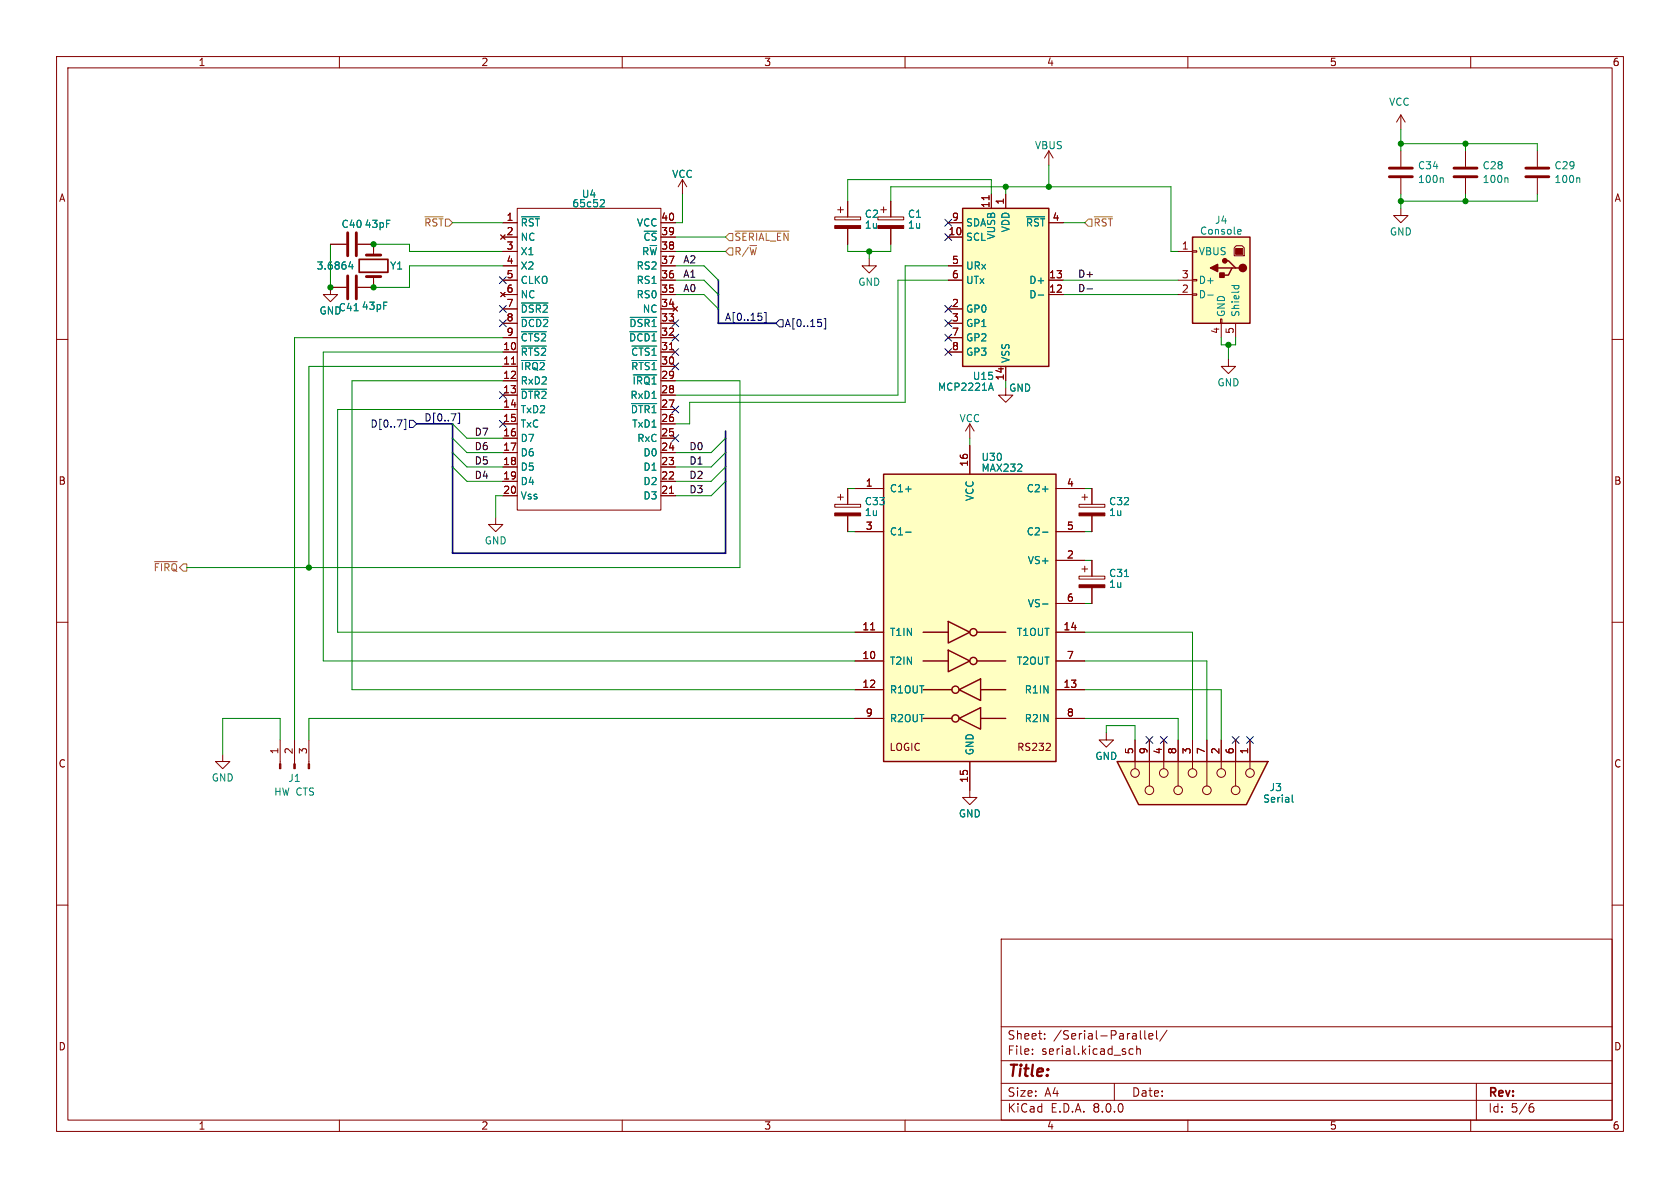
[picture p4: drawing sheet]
<svg xmlns="http://www.w3.org/2000/svg" width="297mm" height="210mm" viewBox="0 0 297 210" stroke-linecap="round" stroke-linejoin="round" font-family="sans-serif">
<g fill="none" stroke="#840000" stroke-width=".18">
<path d="M10 10h277v190h-277zM12 12h273v186h-273zM60 10v2M110 10v2M160 10v2M210 10v2M260 10v2M88.9 39.4h2.5M91.4 36.8h25.4v53.4h-25.4zM116.8 39.4h2.6M120.6 31.8l-.7 1.2M120.6 31.8v2.5"/>
<path d="M120.6 31.8l.8 1.2M185.4 26.7l-.7 1.2M185.4 26.7v2.5M185.4 26.7l.8 1.2M247.6 36.8v1.3h1.3l-1.3 1.3-1.2-1.3h1.2M247.6 20.3v2.6M247.6 26.7v2.8M247.6 31.5v2.8M247.6 20.3l-.7 1.3M247.6 20.3l.8 1.3M271.8 26.7v2.8M271.8 31.5v2.8"/>
<path d="M10 60h2M58.4 50.8v1.3h1.3l-1.3 1.2-1.3-1.2h1.3M88.5 41.5l.8 .8M88.5 51.7l.8 .8M88.9 41.9h2.5M88.9 44.5h2.5M88.9 59.7h2.5M88.9 57.2h2.5M88.9 54.6h2.5M88.9 52.1h2.5M88.9 49.5h2.5M88.9 47h2.5"/>
<path d="M89.3 41.5l-.8 .8M89.3 51.7l-.8 .8M116.8 41.9h2.6M116.8 44.5h2.6M116.8 59.7h2.6M116.8 57.2h2.6M116.8 54.6h2.6M116.8 52.1h2.6M116.8 49.5h2.6M116.8 47h2.6M119 54.2l.8 .8M119.8 54.2l-.8 .8"/>
<path d="M153.7 45.7v1.3h1.2l-1.2 1.3-1.3-1.3h1.3M285 60h2M88.9 62.2h2.5M88.9 64.8h2.5M88.9 67.3h2.5M88.9 69.9h2.5M88.9 72.4h2.5M88.9 74.9h2.5M88.9 77.5h2.5M90.4 64.4h.7M116.8 62.2h2.6M116.8 64.8h2.6"/>
<path d="M116.8 67.3h2.6M116.8 69.9h2.6M116.8 72.4h2.6M116.8 74.9h2.6M116.8 77.5h2.6M118.4 61.8h.7M217.2 63.5v1.3h1.2l-1.2 1.2-1.3-1.2h1.3M87.6 91.4v1.3h1.3l-1.3 1.3-1.2-1.3h1.2M88.9 80h2.5M88.9 82.6h2.5M88.9 85.1h2.5M88.9 87.6h2.5"/>
<path d="M116.8 80h2.6M116.8 82.6h2.6M116.8 85.1h2.6M116.8 87.6h2.6M118.4 87.2h.7M147.6 89.2h4.5v.5h-4.5zM148.1 87.9h1M148.6 87.4v1M149.9 86.4v2.8M149.9 91.2v2.8M190.8 89.2h4.5v.5h-4.5zM191.3 87.9h1"/>
<path d="M191.8 87.4v1M193 86.4v2.8M193 91.2v2.8M10 110h2M285 110h2M49.5 130.8v4.2M52.1 130.8v4.2M54.6 130.8v4.2M195.6 129.5v1.3h1.2l-1.2 1.3-1.3-1.3h1.3M10 160h2M285 160h2M177 166h108v32h-108z"/>
<path d="M60 198v2M110 198v2M160 198v2M177 194.5h108M177 191.5h108M177 187.5h108M177 181.5h108M182.5 186.3v.1M182.5 185.5v.1M184.7 183.6v.1M184.7 182.8v.1M197 191.5v3"/>
<path d="M200.3 185.5l-.4-.1-.3 .3v.4l.1 .2h.6M201 185.5l.2-.1 .3 .1 .1 .9M201 184.9v1.5M201.6 182.2v1.3l.2 .2M202.4 182.2v1.3l.2 .2M203.1 183.2l.7-.1-.1-.3-.4-.1-.2 .2 .1 .7h.5M204.5 182.2v1.3l.2 .2M206.3 182.1l-1.3 2M210 198v2M260 198v2M261 191.5v6.5M270.6 195.7h.3l.3 .3-.1 .5-.5 .1"/>
<path d="M271 195.1l-.4 .1"/>
</g>
<path d="M245.6 31.2h4.1M245.6 29.7h4.1M269.7 31.2h4.1M269.7 29.7h4.1" fill="none" stroke="#840000" stroke-width=".51"/>
<g fill="none" stroke="#008484" stroke-width=".18">
<path d="M92.2 38.3h3.2M106.3 35.3h.4l.2 .4-.8 .9h.8M255 31.4l.2 .2v.7M279.1 31.4l.2 .2v.7M92.2 58.6h4.4M92.2 56.1h4.7M92.2 53.6h4.7M111.3 58.6h4.8M111.4 56.1h4.7M92.2 61.2h4.4M92.2 63.7h4.1M92.2 68.8h4.4"/>
<path d="M111.6 71.3h4.5M111.7 61.2h4.4M111.7 63.7h4.4M111.9 66.3h4.2"/>
</g>
<g fill="#840000" stroke="#840000" stroke-width=".18">
<path d="M190.8 90.7h4.5v.5h-4.5z"/>
<path d="M54.5 135h.2v.9h-.2z"/>
<path d="M51.9 135h.3v.9h-.3z"/>
<path d="M49.4 135h.3v.9h-.3z"/>
<path d="M147.6 90.7h4.5v.5h-4.5z"/>
</g>
<path d="M156.2 83.8h30.5v50.8h-30.5z" fill="#ffffc2"/>
<g fill="none" stroke="#840000" stroke-width=".25">
<path d="M156.2 83.8h30.5v50.8h-30.5zM163.2 116.8h4.4M163.2 111.8h4.4M167.6 114.9l3.8 1.9-3.8 1.9zM167.6 109.9l3.8 1.9-3.8 1.9zM172.7 116.8h5.1M172.7 111.8h5.1M163.2 127h5.1M163.2 121.9h5.1M169.5 127l3.9-1.9v3.8zM169.5 121.9l3.9-1.9v3.8zM173.4 127h4.4"/>
<path d="M173.4 121.9h4.4"/>
<circle cx="172.1" cy="116.8" r=".63"/>
<circle cx="172.1" cy="111.8" r=".63"/>
<circle cx="168.9" cy="121.9" r=".63"/>
<circle cx="168.9" cy="127" r=".63"/>
</g>
<g fill="none" stroke="#840000" stroke-width=".18">
<path d="M147.6 38.4h4.5v.5h-4.5zM148.1 37.1h1M148.6 36.6v1M149.9 35.6v2.8M58.4 43.2h2.8M58.4 50.8h2.8M63.2 43.2h2.8v1.9M66 48.9v1.9h-2.8M149.9 40.4v2.8M171.4 78.7v5.1M151.1 86.4h5.1M151.1 94h5.1"/>
<path d="M186.7 86.4h5.1M186.7 99.1h5.1M186.7 94h5.1M193 99.1v2.8M151.1 116.8h5.1M151.1 111.8h5.1M153.9 111.3h.7M186.7 116.8h5.1M186.7 111.8h5.1M186.7 106.7h5.1M190.8 101.9h4.5v.5h-4.5zM191.3 100.6h1"/>
<path d="M191.8 100.1v1M193 103.9v2.8M39.4 133.4v1.2h1.2l-1.2 1.3-1.3-1.3h1.3M151.1 121.9h5.1M151.1 127h5.1M171.4 134.6v6.4h1.3l-1.3 1.2-1.2-1.2h1.2M184.9 132.7h.8M185.6 131.5v.4M186.7 121.9h5.1M186.7 127h5.1"/>
</g>
<path d="M62 46.2l-.3 .9h.7M62.3 46.7v.9M62.6 54.9h.7M160.1 86.5h1M160.1 94.1h1M184.3 86.5h1M184.3 94.1h1M184.3 106.8h1M198.8 101.9h.7" fill="none" stroke="#008484" stroke-width=".18"/>
<path d="M61.5 41.1v4.1M61.5 48.8v4M63 41.1v4.1M63 48.8v4M64.8 48.9h2.5M64.8 45.1h2.5" fill="none" stroke="#840000" stroke-width=".51"/>
<path d="M63.5 45.8h5.1v2.3h-5.1z" fill="none" stroke="#840000" stroke-width=".3"/>
<g fill="#840000" stroke="#840000" stroke-width=".18">
<path d="M190.8 103.4h4.5v.5h-4.5z"/>
<path d="M147.6 39.9h4.5v.5h-4.5z"/>
</g>
<path d="M210.8 41.9h10.2v15.3h-10.2z" fill="#ffffc2"/>
<path d="M210.8 41.9h10.2v15.3h-10.2zM215.3 47.4h2.5M216.5 46.1h.7l1.2 1.3h.7M218.4 47.4h-.6l-.6 1.2h-1.3" fill="none" stroke="#840000" stroke-width=".25"/>
<g fill="#840000" stroke="#840000" stroke-width=".25">
<path d="M214 47.4l1.3-.7v1.3z"/>
<path d="M215.6 48.3h.8v.7h-.8z"/>
<circle cx="219.7" cy="47.4" r=".63"/>
<circle cx="216.5" cy="46.1" r=".38"/>
</g>
<path d="M218.4 43.9h1.3v1.1h-1.3z" fill="#840000" stroke="#840000" stroke-width=".18"/>
<path d="M208.3 44.5h2.5M208.3 52.1h2.5M208.3 49.5h2.5M210.8 51.9h.8v.3h-.8zM210.8 49.4h.8v.3h-.8zM210.8 44.3h.8v.3h-.8zM215.8 56.4h.2v.8h-.2zM215.9 57.2v2.5M218.2 43.8l.4-.4h1l.4 .4v1.4h-1.8zM218.4 57.2v2.5" fill="none" stroke="#840000" stroke-width=".18"/>
<path d="M213.5 52.2h1M217.7 50.5h1.3M218.2 50.5v.3M219 50.5v.3M219 40.6h.3l.1 .3-.6 .1M219.3 41.3l-.3 .1" fill="none" stroke="#008484" stroke-width=".18"/>
<path d="M197.5 134.6h26.7l-3.9 7.6h-19z" fill="#ffffc2"/>
<g fill="none" stroke="#840000" stroke-width=".18">
<path d="M200.7 130.8v5.1M203.2 130.8v8.1M205.7 130.8v5.1M208.3 130.8v8.1M210.8 130.8v5.1M213.4 130.8v8.1M215.9 130.8v5.1M218.4 130.8v8.1M221 130.8v5.1"/>
<circle cx="200.7" cy="136.7" r=".76"/>
<circle cx="203.2" cy="139.7" r=".76"/>
<circle cx="205.7" cy="136.7" r=".76"/>
<circle cx="208.3" cy="139.7" r=".76"/>
<circle cx="210.8" cy="136.7" r=".76"/>
<circle cx="213.4" cy="139.7" r=".76"/>
<circle cx="215.9" cy="136.7" r=".76"/>
<circle cx="218.4" cy="139.7" r=".76"/>
<circle cx="221" cy="136.7" r=".76"/>
</g>
<path d="M197.5 134.6h26.7l-3.9 7.6h-19z" fill="none" stroke="#840000" stroke-width=".25"/>
<path d="M228.4 140.5v1.1l.2 .2" fill="none" stroke="#008484" stroke-width=".18"/>
<path d="M170.2 36.8h15.2v28h-15.2z" fill="#ffffc2"/>
<path d="M170.2 36.8h15.2v28h-15.2z" fill="none" stroke="#840000" stroke-width=".25"/>
<g fill="none" stroke="#840000" stroke-width=".18">
<path d="M88.9 39.4h2.5M116.8 39.4h2.6M149.9 35.6v2.8M155.2 38.4h4.6v.5h-4.6zM155.7 37.1h1M156.2 36.6v1M157.5 35.6v2.8M167.6 39.4h2.6M174.8 34.6v.7M175.3 34.3v2.5M177.8 34.3v2.5M185.4 39.4h2.6"/>
<path d="M259.1 26.7v2.8M259.1 31.5v2.8M58.4 43.2h2.8M58.4 50.8h2.8M63.2 43.2h2.8v1.3M66 49.5v1.3h-2.8M88.5 41.5l.8 .8M88.5 51.7l.8 .8M88.9 41.9h2.5M88.9 52.1h2.5M88.9 49.5h2.5M88.9 54.6h2.5"/>
<path d="M88.9 57.2h2.5M88.9 47h2.5M88.9 59.7h2.5M88.9 44.5h2.5M89.3 41.5l-.8 .8M89.3 51.7l-.8 .8M116.8 41.9h2.6M116.8 52.1h2.6M116.8 49.5h2.6M116.8 54.6h2.6M116.8 57.2h2.6M116.8 47h2.6"/>
<path d="M116.8 59.7h2.6M116.8 44.5h2.6M119 54.2l.8 .8M119.8 54.2l-.8 .8M149.9 40.4v2.8M157.5 40.4v2.8M167.6 41.9h2.6M167.6 49.5h2.6M167.6 54.6h2.6M167.6 57.2h2.6M167.6 47h2.6M167.6 59.7h2.6"/>
<path d="M185.4 52.1h2.6M185.4 49.5h2.6M88.9 62.2h2.5M88.9 64.8h2.5M88.9 67.3h2.5M88.9 69.9h2.5M88.9 72.4h2.5M88.9 74.9h2.5M88.9 77.5h2.5M90.4 64.4h.7M116.8 62.2h2.6M116.8 64.8h2.6"/>
<path d="M116.8 67.3h2.6M116.8 69.9h2.6M116.8 72.4h2.6M116.8 74.9h2.6M116.8 77.5h2.6M118.4 61.8h.7M167.6 62.2h2.6M171.4 74.9l-.7 1.3M171.4 74.9v2.6M171.4 78.7v5.1M171.4 74.9l.8 1.3M177.8 68.6v1.3h1.3l-1.3 1.2-1.3-1.2h1.3"/>
<path d="M177.8 64.8v2.5M88.9 80h2.5M88.9 82.6h2.5M88.9 85.1h2.5M88.9 87.6h2.5M116.8 80h2.6M116.8 82.6h2.6M116.8 85.1h2.6M116.8 87.6h2.6M118.4 87.2h.7M149.9 86.4v2.8M149.9 91.2v2.8"/>
<path d="M151.1 86.4h5.1M151.1 94h5.1M186.7 86.4h5.1M186.7 99.1h5.1M186.7 94h5.1M193 86.4v2.8M193 91.2v2.8M193 99.1v2.8M151.1 116.8h5.1M151.1 111.8h5.1M153.9 111.3h.7M186.7 116.8h5.1"/>
<path d="M186.7 111.8h5.1M186.7 106.7h5.1M193 103.9v2.8M151.1 121.9h5.1M151.1 127h5.1M171.4 134.6v5.1M186.7 121.9h5.1M186.7 127h5.1M200.7 130.8v3.8M203.2 130.8v3.8M205.7 130.8v3.8M208.3 130.8v3.8"/>
<path d="M210.8 130.8v3.8M213.4 130.8v3.8M215.9 130.8v3.8M218.4 130.8v3.8M221 130.8v3.8"/>
</g>
<g fill="none" stroke="#008484" stroke-width=".18">
<path d="M92.2 38.3h3.2M106.3 35.3h.4l.2 .4-.8 .9h.8M181.5 38.3h3.2M266.4 31.4l.2 .2v.7M62 46.2l-.3 .9h.7M62.3 46.7v.9M62.6 54.9h.7M92.2 58.6h4.4M92.2 56.1h4.7M92.2 53.6h4.7M111.3 58.6h4.8M111.4 56.1h4.7"/>
<path d="M183.5 52.2h1M92.2 61.2h4.4M92.2 63.7h4.1M92.2 68.8h4.4M111.6 71.3h4.5M111.7 61.2h4.4M111.7 63.7h4.4M111.9 66.3h4.2M174.9 68.6h.6M175.2 67.7l.4 1.3M160.1 86.5h1M160.1 94.1h1"/>
<path d="M184.3 86.5h1M184.3 94.1h1M184.3 106.8h1M198.8 101.9h.7M228.4 140.5v1.1l.2 .2"/>
</g>
<path d="M257 31.2h4.1M257 29.7h4.1" fill="none" stroke="#840000" stroke-width=".51"/>
<path d="M155.2 39.9h4.6v.5h-4.6z" fill="#840000" stroke="#840000" stroke-width=".18"/>
<path d="M75.1 38.3h3.2M192.4 38.7h.6v1.3h-.6l-.6-.6zM193.5 38.3h3.2M128.9 41.3h.6v1.2h-.6l-.6-.6zM128.9 43.8h.6v1.3h-.6l-.6-.6zM130 40.9h9.5M27.3 99.3h4" fill="none" stroke="#848400" stroke-width=".18"/>
<g fill="none" stroke="#000084" stroke-width=".18">
<path d="M167 38.8l1.2 1.2M168.2 38.8l-1.2 1.2M88.3 56.5l1.2 1.3M88.3 54l1.2 1.2M88.3 48.9l1.2 1.2M89.5 56.5l-1.2 1.3M89.5 54l-1.2 1.2M89.5 48.9l-1.2 1.2M118.8 56.5l1.2 1.3M118.8 59.1l1.2 1.2M120 56.5l-1.2 1.3M120 59.1l-1.2 1.2"/>
<path d="M134.6 56v.5M135.1 55.2h.3v1.9h-.3M137.2 57.2l.6-.7h.6v1.3h-.6zM145.2 57.1v.5M145.7 56.3h.3v1.9h-.3M167 54l1.2 1.2M167 56.5l1.2 1.3M167 59.1l1.2 1.2M167 41.3l1.2 1.2M168.2 54l-1.2 1.2M168.2 56.5l-1.2 1.3M168.2 59.1l-1.2 1.2"/>
<path d="M168.2 41.3l-1.2 1.2M71.4 74.1h.3v1.8h-.3M72.4 74.3h.6l.7 .6-.7 .7h-.6zM81 73h.3v1.8h-.3M88.3 74.3l1.2 1.2M88.3 69.2l1.2 1.3M89.5 74.3l-1.2 1.2M89.5 69.2l-1.2 1.3M118.8 71.8l1.2 1.2M118.8 76.9l1.2 1.2M118.8 61.6l1.2 1.2M118.8 64.2l1.2 1.2"/>
<path d="M120 71.8l-1.2 1.2M120 76.9l-1.2 1.2M120 61.6l-1.2 1.2M120 64.2l-1.2 1.2M167 61.6l1.2 1.2M168.2 61.6l-1.2 1.2M202.6 130.2l1.2 1.2M203.8 130.2l-1.2 1.2M205.1 130.2l1.2 1.2M206.3 130.2l-1.2 1.2M217.8 130.2l1.2 1.2M219 130.2l-1.2 1.2"/>
<path d="M220.4 130.2l1.2 1.2M221.6 130.2l-1.2 1.2"/>
</g>
<path d="M192.2 51.1h.9" fill="none" stroke="#000" stroke-width=".18"/>
<path d="M127 49.5v7.7h10.2M73.7 74.9h6.3v22.9h48.3v-21.6" fill="none" stroke="#000084" stroke-width=".3"/>
<g fill="none" stroke="#008400" stroke-width=".18">
<path d="M80 39.4h8.9M120.6 34.3v5.1h-1.2M157.5 35.6v-2.6h49.5v11.5h1.3M175.3 34.3v-2.5h-25.4v3.8M177.8 33v1.3M185.4 29.2v3.8M188 39.4h3.8M247.6 25.4h24.2v1.3M247.6 22.9v3.8M247.6 34.3v2.5M259.1 25.4v1.3M259.1 34.3v1.3"/>
<path d="M271.8 34.3v1.3h-24.2M58.4 43.2v7.6M66 43.2h6.4v1.3h16.5M88.9 59.7h-36.8v71.1M88.9 47h-16.5v3.8h-6.4M119.4 49.5h5.1l2.5 2.6M119.4 52.1h5.1l2.5 2.5M119.4 47h5.1l2.5 2.5M119.4 44.5h8.9M119.4 41.9h8.9M149.9 43.2v1.3h7.6v-1.3M153.7 44.5v1.2"/>
<path d="M167.6 49.5h-8.9v20.4h-39.3M167.6 47h-7.6v24.1h-38.1v3.8h-2.5M188 49.5h20.3M188 52.1h20.3M215.9 59.7v1.3h2.5v-1.3M80 77.5l2.5 2.5h6.4M80 74.9l2.5 2.6h6.4M88.9 67.3h-26.7v54.6h88.9M88.9 72.4h-29.2v39.4h91.4M88.9 64.8h-34.3v35.5M88.9 62.2h-31.8v54.6h94M119.4 67.3h11.4v33h-97.8"/>
<path d="M128.3 77.5l-2.6 2.5h-6.3M171.4 77.5v1.2M177.8 67.3v1.3M217.2 61v2.5M80 80l2.5 2.6h6.4M80 82.6l2.5 2.5h6.4M88.9 87.6h-1.3v3.8M128.3 85.1l-2.6 2.5h-6.3M128.3 80l-2.6 2.6h-6.3M128.3 82.6l-2.6 2.5h-6.3M149.9 94h1.2M149.9 86.4h1.2"/>
<path d="M191.8 99.1h1.2M191.8 94h1.2M191.8 86.4h1.2M191.8 111.8h19v19M191.8 106.7h1.2M191.8 116.8h21.6v14M49.5 130.8v-3.8h-10.1v6.4M151.1 127h-96.5v3.8M191.8 121.9h24.1v8.9M191.8 127h16.5v3.8M195.6 129.5v-1.2h5.1v2.5"/>
</g>
<g fill="#008400" stroke="#008400" stroke-width=".18">
<circle cx="58.4" cy="50.8" r=".46"/>
<circle cx="66" cy="50.8" r=".46"/>
<circle cx="54.6" cy="100.3" r=".46"/>
<circle cx="66" cy="43.2" r=".46"/>
<circle cx="185.4" cy="33" r=".46"/>
<circle cx="177.8" cy="33" r=".46"/>
<circle cx="153.7" cy="44.5" r=".46"/>
<circle cx="217.2" cy="61" r=".46"/>
<circle cx="247.6" cy="25.4" r=".46"/>
<circle cx="259.1" cy="25.4" r=".46"/>
<circle cx="259.1" cy="35.6" r=".46"/>
<circle cx="247.6" cy="35.6" r=".46"/>
</g>
<text font-size="2.8" fill="#840000" x="178" y="190.9">Title:</text>
<g font-size="2.1" fill="#840000">
<text x="178" y="184">Sheet:</text>
<text x="186.2" y="184">/Serial-Parallel/</text>
<text x="178" y="186.7">File:</text>
<text x="184.1" y="186.7">serial.kicad_sch</text>
<text x="178" y="196.9">KiCad</text>
<text x="178" y="194.1">Size:</text>
<text x="184.7" y="194.1">A4</text>
<text x="185.7" y="196.9">E.D.A.</text>
<text x="193.3" y="196.9">8.0.0</text>
<text x="200" y="194.1">Date:</text>
<text x="263" y="194.3">Rev:</text>
<text x="263" y="196.9">Id:</text>
<text x="267.1" y="196.9">5/6</text>
</g>
<g font-size="1.8" fill="#840000">
<text x="35" y="11.9">1</text>
<text x="85" y="11.9">2</text>
<text x="135" y="11.9">3</text>
<text x="185" y="11.9">4</text>
<text x="235" y="11.9">5</text>
<text x="285" y="11.9">6</text>
<text x="10.3" y="35.9">A</text>
<text x="285.3" y="35.9">A</text>
<text x="89.5" y="39.1">1</text>
<text x="89.5" y="41.7">2</text>
<text x="116.8" y="41.7">39</text>
<text x="116.8" y="39.1">40</text>
<text x="167.6" y="41.7">10</text>
<text x="168.2" y="39.1">9</text>
<text x="175" y="36.9" transform="rotate(-90 175 36.9)">11</text>
<text x="177.5" y="36.3" transform="rotate(-90 177.5 36.3)">1</text>
<text x="186" y="39.1">4</text>
<text x="89.5" y="44.2">3</text>
<text x="89.5" y="46.7">4</text>
<text x="116.8" y="46.7">37</text>
<text x="116.8" y="44.2">38</text>
<text x="168.2" y="46.7">5</text>
<text x="208.8" y="44.2">1</text>
<text x="89.5" y="49.3">5</text>
<text x="89.5" y="51.8">6</text>
<text x="116.8" y="51.8">35</text>
<text x="116.8" y="49.3">36</text>
<text x="168.2" y="49.3">6</text>
<text x="185.4" y="51.8">12</text>
<text x="185.4" y="49.3">13</text>
<text x="208.8" y="51.8">2</text>
<text x="208.8" y="49.3">3</text>
<text x="89.5" y="54.4">7</text>
<text x="89.5" y="56.9">8</text>
<text x="89.5" y="59.4">9</text>
<text x="116.8" y="59.4">32</text>
<text x="116.8" y="56.9">33</text>
<text x="116.8" y="54.4">34</text>
<text x="168.2" y="54.4">2</text>
<text x="168.2" y="56.9">3</text>
<text x="168.2" y="59.4">7</text>
<text x="215.6" y="59.1" transform="rotate(-90 215.6 59.1)">4</text>
<text x="218.2" y="59.1" transform="rotate(-90 218.2 59.1)">5</text>
<text x="88.9" y="62">10</text>
<text x="88.9" y="64.5">11</text>
<text x="116.8" y="64.5">30</text>
<text x="116.8" y="62">31</text>
<text x="168.2" y="62">8</text>
<text x="88.9" y="67.1">12</text>
<text x="88.9" y="69.6">13</text>
<text x="116.8" y="69.6">28</text>
<text x="116.8" y="67.1">29</text>
<text x="177.5" y="67.4" transform="rotate(-90 177.5 67.4)">14</text>
<text x="88.9" y="72.1">14</text>
<text x="88.9" y="74.7">15</text>
<text x="88.9" y="77.2">16</text>
<text x="116.8" y="77.2">25</text>
<text x="116.8" y="74.7">26</text>
<text x="116.8" y="72.1">27</text>
<text x="88.9" y="79.8">17</text>
<text x="88.9" y="82.3">18</text>
<text x="116.8" y="82.3">23</text>
<text x="116.8" y="79.8">24</text>
<text x="171.2" y="82.6" transform="rotate(-90 171.2 82.6)">16</text>
<text x="10.3" y="85.9">B</text>
<text x="88.9" y="84.8">19</text>
<text x="88.9" y="87.4">20</text>
<text x="116.8" y="87.4">21</text>
<text x="116.8" y="84.8">22</text>
<text x="153" y="86.1">1</text>
<text x="188.5" y="86.1">4</text>
<text x="285.3" y="85.9">B</text>
<text x="153" y="93.7">3</text>
<text x="188.5" y="93.7">5</text>
<text x="188.5" y="98.8">2</text>
<text x="188.5" y="106.4">6</text>
<text x="152.4" y="111.5">11</text>
<text x="187.9" y="111.5">14</text>
<text x="152.4" y="116.6">10</text>
<text x="188.5" y="116.6">7</text>
<text x="152.4" y="121.7">12</text>
<text x="187.9" y="121.7">13</text>
<text x="153" y="126.7">9</text>
<text x="188.5" y="126.7">8</text>
<text x="10.3" y="135.9">C</text>
<text x="49.3" y="133.4" transform="rotate(-90 49.3 133.4)">1</text>
<text x="51.8" y="133.4" transform="rotate(-90 51.8 133.4)">2</text>
<text x="54.4" y="133.4" transform="rotate(-90 54.4 133.4)">3</text>
<text x="157.2" y="133">LOGIC</text>
<text x="179.7" y="133">RS232</text>
<text x="200.4" y="133.4" transform="rotate(-90 200.4 133.4)">5</text>
<text x="202.9" y="133.4" transform="rotate(-90 202.9 133.4)">9</text>
<text x="205.5" y="133.4" transform="rotate(-90 205.5 133.4)">4</text>
<text x="208" y="133.4" transform="rotate(-90 208 133.4)">8</text>
<text x="210.6" y="133.4" transform="rotate(-90 210.6 133.4)">3</text>
<text x="213.1" y="133.4" transform="rotate(-90 213.1 133.4)">7</text>
<text x="215.6" y="133.4" transform="rotate(-90 215.6 133.4)">2</text>
<text x="218.2" y="133.4" transform="rotate(-90 218.2 133.4)">6</text>
<text x="220.7" y="133.4" transform="rotate(-90 220.7 133.4)">1</text>
<text x="285.3" y="135.9">C</text>
<text x="171.2" y="138.5" transform="rotate(-90 171.2 138.5)">15</text>
<text x="10.3" y="185.9">D</text>
<text x="285.3" y="185.9">D</text>
<text x="35" y="199.9">1</text>
<text x="85" y="199.9">2</text>
<text x="135" y="199.9">3</text>
<text x="185" y="199.9">4</text>
<text x="235" y="199.9">5</text>
<text x="285" y="199.9">6</text>
</g>
<g font-size="1.8" fill="#008484">
<text x="245.5" y="18.9">VCC</text>
<text x="182.9" y="26.6">VBUS</text>
<text x="102.8" y="35.2">U4</text>
<text x="118.7" y="31.7">VCC</text>
<text x="250.6" y="32.6">100n</text>
<text x="250.6" y="30.1">C34</text>
<text x="262" y="30.1">C28</text>
<text x="262" y="32.6">100n</text>
<text x="274.7" y="30.1">C29</text>
<text x="274.7" y="32.6">100n</text>
<text x="60.3" y="40.5">C40</text>
<text x="64.4" y="40.5">43pF</text>
<text x="91.9" y="40.2">~{RST}</text>
<text x="101.1" y="36.8">65c52</text>
<text x="112.5" y="40.2">VCC</text>
<text x="152.8" y="38.7">C2</text>
<text x="152.8" y="40.6">1u</text>
<text x="160.4" y="38.7">C1</text>
<text x="160.4" y="40.6">1u</text>
<text x="170.7" y="40.2">SDA</text>
<text x="178.7" y="41.2" transform="rotate(-90 178.7 41.2)">VDD</text>
<text x="181.3" y="40.2">~{RST}</text>
<text x="212" y="41.7">Console</text>
<text x="214.7" y="39.8">J4</text>
<text x="245.6" y="41.8">GND</text>
<text x="55.9" y="47.9">3.6864</text>
<text x="68.9" y="47.9">Y1</text>
<text x="91.9" y="42.8">NC</text>
<text x="91.9" y="45.3">X1</text>
<text x="91.9" y="47.9">X2</text>
<text x="112.4" y="47.9">RS2</text>
<text x="113.4" y="45.3">R~{W}</text>
<text x="113.6" y="42.8">~{CS}</text>
<text x="170.7" y="42.8">SCL</text>
<text x="170.7" y="47.9">URx</text>
<text x="176.1" y="42.4" transform="rotate(-90 176.1 42.4)">VUSB</text>
<text x="211.8" y="45.3">VBUS</text>
<text x="91.9" y="50.4">CLKO</text>
<text x="91.9" y="52.9">NC</text>
<text x="112.4" y="52.9">RS0</text>
<text x="112.4" y="50.4">RS1</text>
<text x="151.6" y="50.7">GND</text>
<text x="170.7" y="50.4">UTx</text>
<text x="181.9" y="52.9">D-</text>
<text x="181.9" y="50.4">D+</text>
<text x="211.8" y="52.9">D-</text>
<text x="211.8" y="50.4">D+</text>
<text x="56.4" y="55.8">GND</text>
<text x="59.8" y="55.2">C41</text>
<text x="63.9" y="55">43pF</text>
<text x="91.9" y="55.5">~{DSR2}</text>
<text x="91.9" y="58">~{DCD2}</text>
<text x="111.2" y="58">~{DSR1}</text>
<text x="113.5" y="55.5">NC</text>
<text x="170.7" y="55.5">GP0</text>
<text x="170.7" y="58">GP1</text>
<text x="216.8" y="56.1" transform="rotate(-90 216.8 56.1)">GND</text>
<text x="219.3" y="56.1" transform="rotate(-90 219.3 56.1)">Shield</text>
<text x="91.9" y="63.1">~{RTS2}</text>
<text x="91.9" y="65.6">~{IRQ2}</text>
<text x="91.9" y="60.6">~{CTS2}</text>
<text x="111.1" y="60.6">~{DCD1}</text>
<text x="111.5" y="65.6">~{RTS1}</text>
<text x="111.5" y="63.1">~{CTS1}</text>
<text x="170.7" y="60.6">GP2</text>
<text x="170.7" y="63.1">GP3</text>
<text x="178.7" y="64.3" transform="rotate(-90 178.7 64.3)">VSS</text>
<text x="91.9" y="68.2">RxD2</text>
<text x="91.9" y="70.7">~{DTR2}</text>
<text x="111.4" y="70.7">RxD1</text>
<text x="111.7" y="68.2">~{IRQ1}</text>
<text x="165.7" y="69.3">MCP2221A</text>
<text x="171.9" y="67.4">U15</text>
<text x="178.3" y="69.4">GND</text>
<text x="215.1" y="68.5">GND</text>
<text x="91.9" y="73.3">TxD2</text>
<text x="91.9" y="75.8">TxC</text>
<text x="111.4" y="73.3">~{DTR1}</text>
<text x="111.7" y="75.8">TxD1</text>
<text x="169.5" y="74.8">VCC</text>
<text x="91.9" y="78.3">D7</text>
<text x="91.9" y="80.9">D6</text>
<text x="91.9" y="83.4">D5</text>
<text x="112.6" y="78.3">RxC</text>
<text x="113.6" y="83.4">D1</text>
<text x="113.6" y="80.9">D0</text>
<text x="173.4" y="81.7">U30</text>
<text x="173.4" y="83.6">MAX232</text>
<text x="91.9" y="86">D4</text>
<text x="91.9" y="88.5">Vss</text>
<text x="113.6" y="88.5">D3</text>
<text x="113.6" y="86">D2</text>
<text x="152.8" y="89.5">C33</text>
<text x="157.2" y="87.2">C1+</text>
<text x="172.3" y="88.7" transform="rotate(-90 172.3 88.7)">VCC</text>
<text x="181.4" y="87.2">C2+</text>
<text x="196" y="89.5">C32</text>
<text x="152.8" y="91.4">1u</text>
<text x="157.2" y="94.8">C1-</text>
<text x="181.4" y="94.8">C2-</text>
<text x="196" y="91.4">1u</text>
<text x="85.6" y="96.4">GND</text>
<text x="181.6" y="99.9">VS+</text>
<text x="181.6" y="107.5">VS-</text>
<text x="196" y="104.1">1u</text>
<text x="196" y="102.2">C31</text>
<text x="157.2" y="112.6">T1IN</text>
<text x="179.7" y="112.6">T1OUT</text>
<text x="157.2" y="117.7">T2IN</text>
<text x="179.7" y="117.7">T2OUT</text>
<text x="157.2" y="122.8">R1OUT</text>
<text x="181.1" y="122.8">R1IN</text>
<text x="157.2" y="127.9">R2OUT</text>
<text x="181.1" y="127.9">R2IN</text>
<text x="172.3" y="133.6" transform="rotate(-90 172.3 133.6)">GND</text>
<text x="193.5" y="134.5">GND</text>
<text x="37.3" y="138.3">GND</text>
<text x="48.4" y="140.8">HW CTS</text>
<text x="50.9" y="138.4">J1</text>
<text x="223.2" y="142.1">Serial</text>
<text x="224.4" y="140.1">J3</text>
<text x="169.4" y="144.7">GND</text>
</g>
<g font-size="1.8" fill="#848400">
<text x="74.9" y="40.2">~{RST}</text>
<text x="193.2" y="40.2">~{RST}</text>
<text x="129.7" y="42.8">~{SERIAL_EN}</text>
<text x="129.7" y="45.3">R/~{W}</text>
<text x="27.1" y="101.2">~{FIRQ}</text>
</g>
<g font-size="1.8">
<text x="120.7" y="46.6">A2</text>
<text x="120.7" y="49.2">A1</text>
<text x="120.7" y="51.7">A0</text>
<text x="190.5" y="51.7">D-</text>
<text x="190.5" y="49.2">D+</text>
<text x="83.8" y="77.1">D7</text>
<text x="83.8" y="82.2">D5</text>
<text x="83.8" y="79.7">D6</text>
<text x="121.8" y="79.7">D0</text>
<text x="121.8" y="82.2">D1</text>
<text x="83.8" y="84.7">D4</text>
<text x="121.8" y="87.3">D3</text>
<text x="121.8" y="84.7">D2</text>
</g>
<g font-size="1.8" fill="#000084">
<text x="128.1" y="56.8">A[0..15]</text>
<text x="138.6" y="58">A[0..15]</text>
<text x="65.4" y="75.8">D[0..7]</text>
<text x="74.9" y="74.6">D[0..7]</text>
</g>
</svg>
